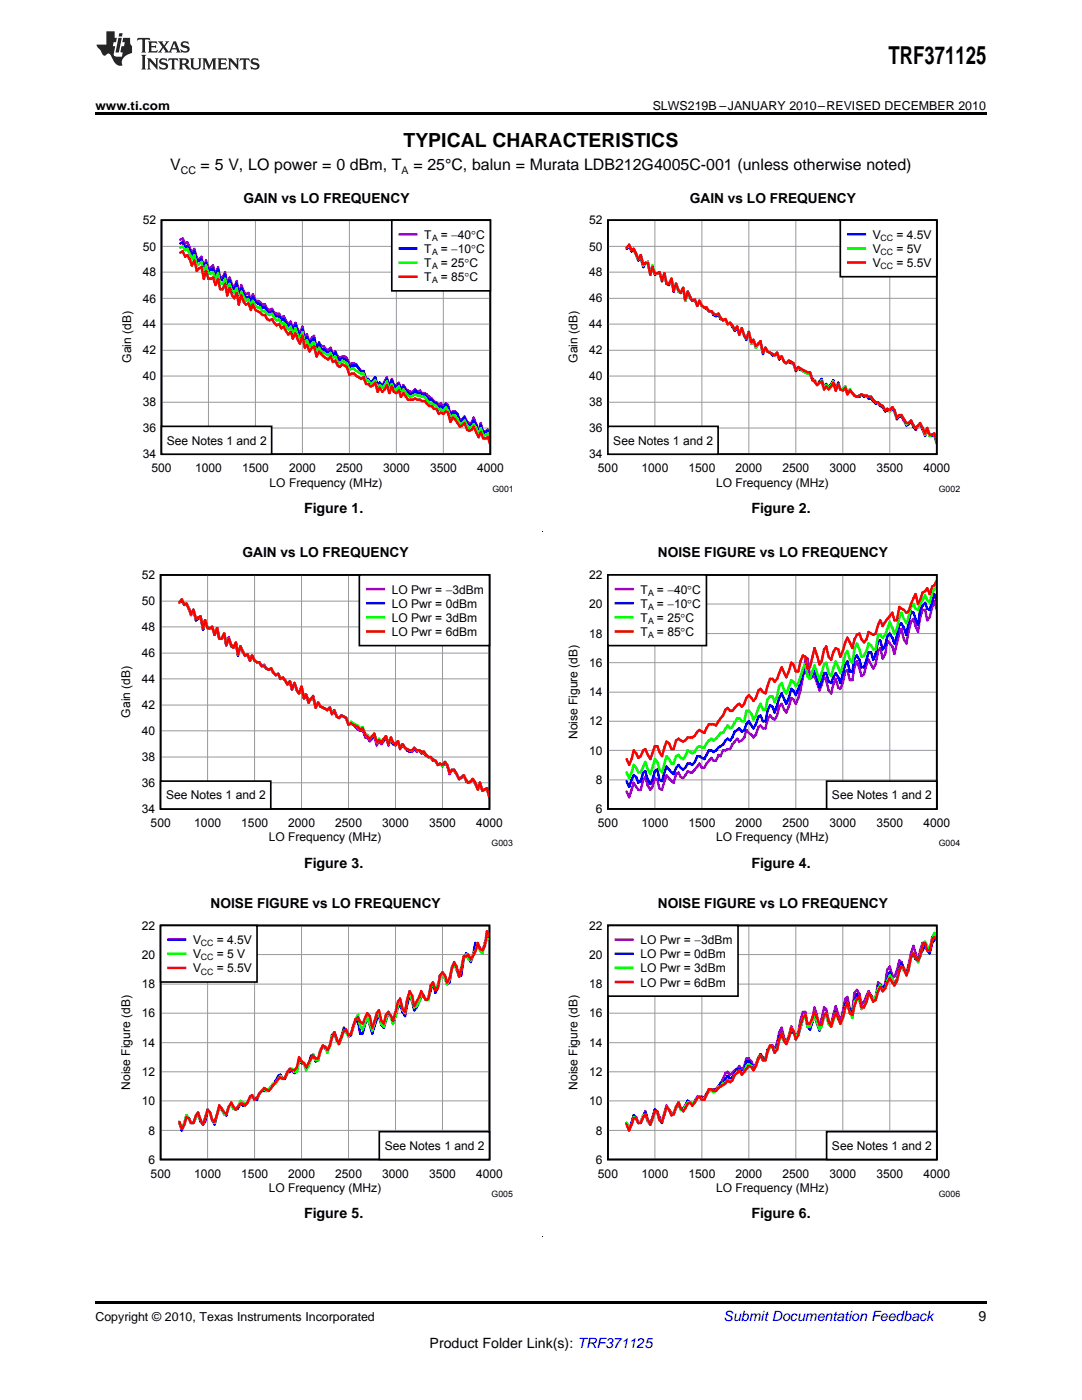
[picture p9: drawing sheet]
<svg xmlns="http://www.w3.org/2000/svg" width="216mm" height="279mm" viewBox="0 0 216 279" stroke-linecap="round" stroke-linejoin="round" font-family="sans-serif">
<g fill="#231f20">
<path d="M27.5 7.6l-.1 .5 .4-.2h.6v.1v2.1l-.2 .4h1l-.3-.4v-2.1l.1-.1h.5l.5 .2-.2-.5zM29.5 8.3l.2 .3v1.5l-.2 .4h1.8l.2-.6a1.04 1.04 0 0 1-1.3 .2v-.7h.6l.3 .2v-.6l-.3 .2h-.6v-.6l.8-.1 .4 .3-.2-.5zM31.5 8.3l.9 1.1-.9 1.1h.8l-.2-.2 .5-.7 .4 .7-.2 .2h1.5l-.1-.2 .1-.4h.9l.1 .4-.2 .2h1l-.3-.3-.7-1.9h-.5l-.9 2-.8-1 .9-1h-.8l.1 .3-.3 .5-.4-.6 .2-.2zM34.7 8.6l.4 1h-.7zM36.3 8.4a.63 .63 0 0 0-.2 .7 .63 .63 0 0 0 .6 .4l.6 .2 .1 .2a.75 .75 0 0 1-.7 .4 .75 .75 0 0 1-.6-.5l.1 .7 .1-.1a1.11 1.11 0 0 0 1.5-.6 1.13 1.13 0 0 0-1.2-.8l-.1-.4a1.04 1.04 0 0 1 1.2 .2l-.2-.5-.1 .1-.5-.2zM28.2 10.9l.2 .4v2.2l-.2 .4h1l-.3-.4v-2.2l.3-.4zM29.3 11.6l.3 .4v1.5l-.3 .4h.8l-.2-.4v-1.3l1.5 1.7v-1.9l.2-.4h-.7l.2 .4v.9l-1.1-1.3zM32 11.8a.62 .62 0 0 0-.2 .7 .62 .62 0 0 0 .6 .4l.6 .1 .1 .3a.76 .76 0 0 1-.7 .3 .76 .76 0 0 1-.6-.4l.1 .7 .1-.1a1.11 1.11 0 0 0 1.5-.6 1.13 1.13 0 0 0-1.2-.8l-.1-.4a1.04 1.04 0 0 1 1.2 .2l-.2-.6-.1 .1-.5-.1zM33.7 11.6l-.2 .6a.61 .61 0 0 1 .8-.3v1.6l-.2 .4h.9l-.2-.4v-1.6a.63 .63 0 0 1 .8 .3l-.2-.6zM35.6 11.6l.3 .4v1.5l-.3 .4h1l-.2-.2v-.8l.5 .2a.76 .76 0 0 0 1.2 .7l-1-1a.58 .58 0 0 0 .6-.5 .58 .58 0 0 0-.5-.6zM36.4 11.9h.1a.45 .45 0 0 1 .5 .1 .45 .45 0 0 1 .1 .5l-.7 .2zM37.9 11.6l.2 .2a2.17 2.17 0 0 0 .3 1.9 .99 .99 0 0 0 1.6-.6v-1.1l.2-.4h-.7l.2 .2a1.92 1.92 0 0 1-.2 1.8 .6 .6 0 0 1-.9-.5v-1.1l.2-.4zM40.4 11.6l.2 .4v1.5l-.2 .4h.7l-.2-.4v-1.4l.8 1.8 .8-1.8v1.4l-.2 .4h.9l-.2-.4v-1.5l.2-.4h-.8l-.6 1.5-.6-1.5zM43.4 11.6l.2 .4v1.5l-.2 .4h1.8l.2-.6a1.04 1.04 0 0 1-1.3 .1v-.6h.5l.4 .2v-.6l-.4 .2h-.5v-.7h.8l.3 .3-.1-.6zM45.5 11.6l.2 .4v1.5l-.2 .4h.7l-.2-.4v-1.3l1.5 1.7v-1.9l.2-.4h-.7l.2 .4v.9l-1.1-1.3zM47.9 11.6l-.1 .6a.61 .61 0 0 1 .8-.3v1.6l-.3 .4h1l-.3-.4 .1-1.6a.63 .63 0 0 1 .7 .3l-.1-.6zM50.2 11.8a.62 .62 0 0 0-.2 .7 .62 .62 0 0 0 .6 .4l.6 .1 .2 .3a.76 .76 0 0 1-.8 .3 .76 .76 0 0 1-.6-.4l.1 .7 .2-.1a1.11 1.11 0 0 0 1.5-.6 1.13 1.13 0 0 0-1.3-.8l-.1-.4a1.04 1.04 0 0 1 1.2 .2l-.1-.6-.2 .1-.5-.1z"/>
<path d="M21.2 6.3v2.6h-1.9l.1 .4 .7 .9a.91 .91 0 0 0 1 .8 .56 .56 0 0 1 .5-.3 .56 .56 0 0 1 .5 .3l.4 .8a1.53 1.53 0 0 0 1.9 1.2 1.54 1.54 0 0 1 1-2.1l.9-.3v-1.4a1.52 1.52 0 0 1-.3-1.6h-1.4l-.2 .8h.5l-.2 .8h-.4l-.2 1v.2l.4 .1-.2 .8a1.93 1.93 0 0 1-1.6-.3l.3-1.8h-.5l.2-.8h.4l.2-.8h-.4v-1.3zM23.6 7.6l-.6 2.9h.7l.6-2.9zM23.8 6.6l-.1 .7h.6l.2-.7z"/>
</g>
<path d="M32.2 43.9h65.6v46.7h-65.6z" fill="none" stroke="#000" stroke-width=".33"/>
<g fill="none" stroke="#999" stroke-width=".2">
<path d="M32.2 59.5h65.7M32.2 54.3h65.7M32.2 49.2h65.7M41.6 43.9v46.8M51 43.9v46.8M60.3 43.9v46.8M69.7 43.9v46.8M79.1 43.9v46.8M88.5 43.9v46.8M32.2 75.1h65.7M32.2 69.9h65.7M32.2 64.7h65.7"/>
<path d="M32.2 85.4h65.7M32.2 80.3h65.7"/>
</g>
<path d="M36 47.8l.5-.2 .5 1 .4-.3 .9 2.1 .5-.7 .5 1.8 .4 .2 .5-.5 .5 2.4 .4-1.6 .5 1.6 .9-.6 .5 1.8 .5-1.5 .4 2.1h.5l.5-1.1 .4 2.3 .5-1.2 .5 1.5 .4 .3 .5-1.1 .5 2.6 .5-1.8 .4 1.3 .5 .5 .5-.2 .5 1.3 .4-1.1 .5 1.3h.5l.9 .8h.5l.4 .8 .5 .3 .5-.3 .4 .8 .5 .2h.5l.4 .8 .5-.3 .9 1.6 .5-.5 .4 1.6 .5-1.4 .9 2.1 .5-1.3 .5 2.1 .5-.5 .5 1.5 .5-1 .4-.3 .5 2.4 .5-1.1 .4 .8h.5l.9 .8 .5-.5 .4 1.3 .5-.5 .5 1 .4 .3 .5-.3h.5l.4 .3 .5 1.2 .5-.2h.4l.5 .2 .9 1.6h.5l.5 1.3h.5l.4 1 1-1.3 .5 1.8 .4-.7 .5 .5 .9-1.6 .5 1.8 .5-1.5 .4 1.3h.5l.5-.5 .4 1.3 .5-.8a1.99 1.99 0 0 0 1.9 1.3l.4-.5 .5 .5 .5-.2 .4 .5h.5l.4 .2 2.5 2.1 .4-.3 .5 .5 .5-.5 .4 .3 .5 1.8 .5-.5h.4l.5 .5 .5 1.3 .9-.8 .5 1.1 .4 .2h.5l.4-1.1 1 2.7 .4-1.6 .5 1.9 .9-.5 .5 1.3" fill="none" stroke="#90c" stroke-width=".5"/>
<path d="M36 48.6l.5-.3 .5 1.1 .4-.2 .5 .7 .4 1.3 .5-1 .5 2 .9-.5 .5 2.4 .4-1.6 .5 1.6 .9-.5 .5 1.8 .5-1.6 .4 2.1h.5l.5-1.1 .4 2.4 .5-1.3 .5 1.6 .4 .2 .5-1.1 .5 2.7 .5-1.8 .4 1.2 .5 .6h.5l.5 1 .4-1 .5 1 .9 .5 .5 .6h.5l.4 .7 .5 .3 .5-.3 .4 .8 .5 .2h.5l.4 .8 .5-.2 .9 1.5 .5-.5 .4 1.3 .5-1.3 .5 1.6 .4 .5 .5-1 .5 2 .5-.5 .5 1.3 .5-.8 .4-.2 .5 2.3 .5-1.3 .4 1.1h.5l.9 .7 .5-.5 .4 1 .5-.5 .5 1.1 .4 .5 .5-.5 .9 .5 .5 1.2 .5-.2h.9l.9 1.1h.5l.5 1.5h.5l.4 .8 1-1.1 .5 1.8 .4-.7 .5 .7 .9-1.5 .5 1.5 .5-1.2 .4 1.2h.5l.5-.5 .4 1.4 .5-.9 .5 .9 .9 .7 .5-.2 .4-.5 .5 .5 1.4 .2 .9 1.1h.5l.5 .5 .5 .2 .5 .8 .4-.3 .5 .6 .5-.8 .4 .5 .5 1.6 .5-.5h.4l.5 .5 .5 1.3 .9-.9 .5 1.1 .4 .5 .5-.2 .4-.8 1 2.4 .4-1.4 .5 1.6 .9-.5 .5 1.4" fill="none" stroke="#00f" stroke-width=".5"/>
<path d="M36 49.4l.5-.2 .5 .7 .4-.2 .9 2 .5-.8 .5 2.1 .9-.8 .5 2.6 .4-1.8 .5 1.6h.5l.4-.3 .5 1.6 .5-1.3 .4 2h.5l.5-1 .4 2.4 .5-1.4 .5 1.6 .4 .3 .5-1 .5 2.5 .5-1.8 .9 1.8 .5-.2 .5 1.2 .4-1 .5 1 .5 .4h.4l.5 .7h.5l.4 .5 .5 .3 .5-.3 .4 .8 .5 .5 .5-.2 .4 1 .5-.3 .9 1.4 .5-.6 .4 1.6 .5-1.3 .5 1.5 .4 .6 .5-1.3 .5 2.3 .5-.8 .5 1.6 .5-.8 .4-.3 .5 2.1 .5-1 .4 .8 1.4 .7 .5-.5 .4 1.1 .5-.3 .5 1 .4 .3 .5-.5 .9 .5 .5 1.3 .5-.2h.4a2.92 2.92 0 0 0 1.9 1l.5 1.3h.5l.4 .7 .5-.2 .5-.5 .5 1.5 .4-.5 .5 .5 .5-.5 .4-.8 .5 1.6 .5-1.1 .4 1.1h.5l.5-.6 .4 1.4 .5-.8 .9 1.3 .5 .2 .9-.5 1.4 .5h.5a4 4 0 0 0 2.4 1.8l.5 .9 .4-.3 .5 .5 .5-.8 .4 .6 .5 1.4 .5-.4h.4l1 1.8 .9-.8 .9 1.5 .5-.2 .4-.5 .5 .7 .5 1.3 .4-1.3 .5 1.6 .9-.5 .5 1.7" fill="none" stroke="#0f0" stroke-width=".5"/>
<path d="M36 50.4l.5-.2 .5 1 .4-.3 .5 .8 .4 1.3 .5-1 .5 2.1 .4-.5 .5-.3 .5 2.3 .4-1.5 .5 1.5h.5l.4-.2 .5 1.5 .5-1.3 .4 2.1h.5l.5-1.1 .4 2.4 .5-1.5 .5 1.5 .4 .5 .5-1 .5 2.3 .5-1.8 .4 1.3 .5 .5 .5-.3 .5 1.4 .4-1.1 .5 1.1 .9 .5 .5 .5h.5l.4 .8 .5 .2 .5-.2 .4 .7 .5 .5 .5-.2 .4 .8 .5-.3 .9 1.6 .5-.5 .4 1.3 .5-1.1 .9 2.1 .5-1.6 .5 2.4 .5-.6 .5 1.4 .5-.8 .4-.3 .5 2.1 .5-1a4.7 4.7 0 0 0 1.8 1.5l.5-.5 .4 1 .5-.2 .5 1 .4 .2 .5-.5 .9 .5 .5 1.6 .5-.2h.4l1.4 1 .5-.3 .5 1.3h.5l.4 .5 .5-.2 .5-.5 .5 1.8 .4-.8 .5 .8 .5-.5 .4-.8 .5 1.6 .5-1.4 .4 1.1 .5 .3 .5-.5 .4 1.2 .5-.7 .9 1.3h1l.4-.3 1.4 .5h.5l.9 1h.5l.5 .6h.5l.5 1 .4-.2 .5 .2 .5-.5 .4 .3 .5 1.8 .5-.9 .4 .4 1 1.5 .9-.8 .5 1.4 .4 .2 .5-.2 .4-.6 1 2 .4-.9 .5 1.2h.5l.4-.3 .5 1.5" fill="none" stroke="#f00" stroke-width=".5"/>
<path d="M32.2 85.1h22v5.5h-22z" fill="#fff"/>
<path d="M32.2 85.1h22v5.5h-22z" fill="none" stroke="#000" stroke-width=".33"/>
<path d="M78.2 43.9h19.6v14.1h-19.6z" fill="#fff"/>
<path d="M78.2 43.9h19.6v14.1h-19.6zM121.3 43.9h65.6v46.7h-65.6z" fill="none" stroke="#000" stroke-width=".33"/>
<path d="M79.8 46.8h3.3" fill="none" stroke="#90c" stroke-width=".5"/>
<path d="M79.8 49.6h3.3M125 49.7l.5-.5 .5 1 .4-.3 1 2.1 .5-.5 .5 1.8 .4-.8 .5-.3 .5 2.6 .4-1.5 .5 1.5 .9-.5 .5 1.8 .5-1.3 .4 1.8 .5 .3 .5-1.3 .4 2.6 .5-1.6 .5 1.6 .4 .3 .5-1 .4 2.5 .5-1.8 .5 1.3 .4 .5 .5-.2 .5 1.2 .5-1 .4 1 1.5 1.1h.5l.4 .8 .5 .2 .5-.2 .4 .8 .5 .2 .5-.2 .4 1 .5-.3 .9 1.6 .5-.5 .4 1.3 .5-1.3 .9 2.3 .5-1.5 .5 2.3 .4-.8 .5 1.6 .5-.8 .4-.3 .5 2.4 .5-1.3 .5 .8 1 .7h.4l.5-.2 .4 1 .5-.5 .5 1 .4 .3 .5-.3 .5 .3h.4l.5 1.6 .5-.5 1.8 1 .5-.3 .5 1.3 .4 .3 .5 .7 .9-1 .5 1.8 .5-.8 .5 .8 .9-1.5 .5 1.8 .5-1.3 .4 1.3h.5l.5-.6 .4 1.4 .5-.5 .9 .9 .5 .3h.5l.4-.5 .5 .5 .5-.3 .4 .6h.5l.9 1h.5l.4 .5 .5 .3 .5 .8 .4-.2 .5 .2 .5-.5 .5 .5 .5 1.6 .5-.6h.4l1 1.8 .9-.7 .9 1.6 .9-1.1 1 2.3 .4-1.2 .5 1.2h.5l.4-.3 .5 1.8" fill="none" stroke="#00f" stroke-width=".5"/>
<path d="M79.8 52.4h3.3M125 49.4l.5-.2 .5 .7 .4-.2 1 2 .5-.8 .5 2.1 .9-.8 .5 2.6 .4-1.8 .5 1.6h.5l.4-.3 .5 1.6 .5-1.3 .4 2h.5l.5-1 .4 2.4 .5-1.4 .5 1.6 .4 .3 .5-1 .4 2.5 .5-1.8 .9 1.8 .5-.2 .5 1.2 .5-1 .4 1 .5 .4h.5l.5 .7h.5l.4 .5 .5 .3 .5-.3 .4 .8 .5 .5 .5-.2 .4 1 .5-.3 .9 1.4 .5-.6 .4 1.6 .5-1.3 .5 1.5 .4 .6 .5-1.3 .5 2.3 .4-.8 .5 1.6 .5-.8 .4-.3 .5 2.1 .5-1 .5 .8 1.4 .7 .5-.5 .4 1.1 .5-.3 .5 1 .4 .3 .5-.5 .9 .5 .5 1.3 .5-.2h.4a2.92 2.92 0 0 0 1.9 1l.5 1.3h.4l.5 .7 .5-.2 .4-.5 .5 1.5 .5-.5 .5 .5 .4-.5 .5-.8 .5 1.6 .5-1.1 .4 1.1h.5l.5-.6 .4 1.4 .5-.8 .9 1.2 .5 .3 .9-.5 1.4 .5h.5a4 4 0 0 0 2.3 1.8l.5 .9 .4-.3 .5 .5 .5-.8 .5 .6 .5 1.4 .5-.5h.4l1 1.9 .9-.8 .9 1.5 .5-.2 .4-.5 .5 .7 .5 1.3 .4-1.3 .5 1.6 .9-.5 .5 1.7" fill="none" stroke="#0f0" stroke-width=".5"/>
<path d="M79.8 55.2h3.3M125 49.4l.5-.6 .5 1.1 .4-.2 1 2 .5-.8 .5 1.8 .4-.2h.5l.5 2.3 .4-1.5 .5 1.3h.5l.4-.3 .5 1.6 .5-1.3 .4 2h.5l.5-1 .4 2.4 .5-1.4 .5 1.4 .4 .5 .5-1 .4 2.3 .5-1.6 .9 1.8 .5-.2 .5 1.2 .5-1 .4 1 .5 .4h.5l.5 .7h.5l.4 .5 .5 .3 .5-.3 .4 .8 .5 .5 .5-.2 .4 1 .5-.3 .9 1.4 .5-.6 .4 1.6 .5-1.3 .5 1.5 .4 .6 .5-1.3 .5 2 .4-.5 .5 1.3 .9-1 .5 2.3 .5-1 .5 .8 1.4 .7 .5-.5 .4 1.1 .5-.3 .5 1 .4 .3 .5-.5 .9 .5 .5 1.3 .5-.6 1.8 1.1h.5l.5 1.6 .4 .2 .5 .8 .9-.8 .5 1.6 .5-.6 .5 .6 .9-1.3 .5 1.6 .5-1.4 .4 1.1 .5 .3 .5-.6 .4 1.3 .5-.7 .9 .9 .5 .3 .9-.5 1.4 .5h.5l.9 1.1h.5l.4 .5 .5 .2 .5 .9 .4-.3 .5 .3 .5-.6 .5 .6 .5 1.4 .5-.5h.4l1 1.6h.4l.5-.5 .9 1.5 .9-1 1 2.1 .4-1.1 .5 1.3h.5l.4-.2 .5 1.5" fill="none" stroke="#f00" stroke-width=".5"/>
<g fill="none" stroke="#999" stroke-width=".2">
<path d="M121.3 59.5h65.7M121.3 54.3h65.7M121.3 49.2h65.7M130.7 43.9v46.8M140 43.9v46.8M149.4 43.9v46.8M158.8 43.9v46.8M168.2 43.9v46.8M177.5 43.9v46.8M121.3 75.1h65.7M121.3 69.9h65.7M121.3 64.7h65.7"/>
<path d="M121.3 85.4h65.7M121.3 80.3h65.7"/>
</g>
<path d="M121.3 85.1h22v5.5h-22z" fill="#fff"/>
<path d="M121.3 85.1h22v5.5h-22z" fill="none" stroke="#000" stroke-width=".33"/>
<path d="M167.7 43.9h19.2v11.3h-19.2z" fill="#fff"/>
<path d="M167.7 43.9h19.2v11.3h-19.2zM32 114.7h65.7v46.7h-65.7z" fill="none" stroke="#000" stroke-width=".33"/>
<path d="M169.3 46.8h3.3M35.8 120.2l.5-.2 .5 .7 .4-.2 .9 2 .5-.8 .5 2.1 .9-.8 .5 2.6 .4-1.8 .5 1.6h.5l.4-.3 .5 1.6 .5-1.3 .4 2h.5l.5-1 .5 2.4 .5-1.4 .5 1.6 .4 .3 .5-1 .4 2.5 .5-1.8 .9 1.8 .5-.2 .5 1.2 .4-1 .5 1 .5 .4h.4l.5 .7h.5l.4 .5 .5 .3 .5-.3 .4 .8 .5 .5 .5-.2 .4 1 .5-.3 1 1.4 .4-.6 .5 1.6 .5-1.3 .5 1.5 .4 .6 .5-1.3 .5 2.3 .4-.8 .5 1.6 .5-.8 .4-.3 .5 2.1 .5-1 .4 .8 1.4 .7 .5-.5 .4 1.1 .5-.3 .5 1 .4 .3 .5-.5 .9 .5 .5 1.3 .5-.2h.5a2.92 2.92 0 0 0 1.9 1l.5 1.3h.4l.5 .7 .5-.2 .4-.5 .5 1.5 .4-.5 .5 .5 .5-.5 .4-.8 .5 1.6 .5-1.1 .4 1.1h.5l.5-.6 .4 1.4 .5-.8 .9 1.3 .5 .2 1-.5 1.4 .5h.5a4 4 0 0 0 2.3 1.8l.5 .9 .4-.3 .5 .5 .5-.8 .4 .6 .5 1.4 .5-.4h.4l1 1.8 .9-.8 .9 1.5 .5-.2 .4-.5 .5 .7 .5 1.4 .5-1.4 .5 1.6 .9-.5 .4 1.7" fill="none" stroke="#00f" stroke-width=".5"/>
<path d="M169.3 49.6h3.3M35.8 120.2l.5-.6 .5 1.1 .4-.2 .9 2 .5-.8 .5 1.8 .9-.5 .5 2.4 .4-1.6 .5 1.6h.5l.4-.3 .5 1.6 .5-1.3 .4 2h.5l.5-1 .5 2.4 .5-1.4 .5 1.4 .4 .5 .5-1 .4 2.3 .5-1.6 .9 1.8 .5-.2 .5 1.2 .4-1 .5 1 .5 .4h.4l.5 .7h.5l.4 .5 .5 .3 .5-.3 .4 .8 .5 .5 .5-.2 .4 1 .5-.3 1 1.4 .4-.6 .5 1.6 .5-1.3 .5 1.5 .4 .6 .5-1.3 .5 2.3 .4-.8 .5 1.6 .5-.8 .4-.3 .5 2.1 .5-1 .4 .8 1.4 .7 .5-.5 .4 1.1 .5-.3 .5 1 .4 .3 .5-.5 .9 .5 .5 1.3 .5-.6 1.5 .9 .4 .5 .5-.3 .5 1.3 .9 .8 .5-.3 .4-.5 .5 1.8 .4-.8 .5 .5 .9-1 .5 1.6 .5-1.3 .4 1 .5 .3 .5-.6 .4 1.4 .5-.8a2.07 2.07 0 0 0 1.9 1.3l.5-.5 .5 .5 1.4 .2a4 4 0 0 0 2.3 1.8l.5 .9 .4-.3 .5 .5 .5-.8 .4 .6 .5 1.4 .5-.4h.4l1 1.8 .9-.8 .9 1.5 .5-.2 .4-.5 .5 .7 .5 1.4 .5-1.4 .5 1.6 .9-.5 .4 1.7" fill="none" stroke="#0f0" stroke-width=".5"/>
<path d="M169.3 52.4h3.3M35.8 120.2l.5-.6 .5 1.1 .4-.2 .9 2 .5-.8 .5 1.8 .9-.5 .5 2.4 .4-1.6 .5 1.6h.5l.4-.3 .5 1.6 .5-1.3 .4 2h.5l.5-1 .5 2.4 .5-1.4 .5 1.4 .4 .5 .5-1 .4 2.3 .5-1.6 .9 1.8 .5-.2 .5 1.2 .4-1 .5 1 .5 .4h.4l.5 .7h.5l.4 .5 .5 .3 .5-.3 .4 .8 .5 .5 .5-.2 .4 1 .5-.3 1 1.4 .4-.6 .5 1.6 .5-1.3 .5 1.5 .4 .6 .5-1.3 .5 2.3 .4-.8 .5 1.6 .5-.8 .4-.3 .5 2.1 .5-1 .4 .8 1.4 .7 .5-.5 .4 1.3 .5-.5 .5 1 .4 .3 .5-.5 .9 .5 .5 1.3 .5-.2 1.5 .7 .4 .5 .5-.2 .5 1.3 .9 .7 .9-1 .5 1.8 .4-.5 .5 .5 .9-1.3 .5 1.6 .5-1.3 .4 1 .5 .3 .5-.6 .4 1.4 .5-.8a2.07 2.07 0 0 0 1.9 1.3l.5-.5 .5 .5 1.4 .2 .9 1.1h.5l.4 .5 .5 .2 .5 .9 .4-.3 .5 .3 .5-.6 .4 .6 .5 1.4 .5-.4h.4l1 1.8 .9-.8 .9 1.5 .5-.2 .4-.5 .5 .7 .5 1.4 .5-1.4 .5 1.6 .9-.5 .4 1.7" fill="none" stroke="#f00" stroke-width=".5"/>
<g fill="none" stroke="#999" stroke-width=".2">
<path d="M32 120h65.8M41.4 114.7v46.8M50.8 114.7v46.8M60.2 114.7v46.8M69.5 114.7v46.8M78.9 114.7v46.8M88.3 114.7v46.8M32 135.5h65.8M32 130.3h65.8M32 125.1h65.8M32 156.2h65.8M32 151.1h65.8"/>
<path d="M32 145.9h65.8M32 140.7h65.8"/>
</g>
<path d="M35.8 120.2l.5-.6 .5 1.1 .4-.2 .9 2.3 .5-1.1 .5 2.1 .4-.5 .5-.3 .5 2.6 .4-1.8 .5 1.6h.5l.4-.3 .5 1.6 .5-1.3 .4 2h.5l.5-1 .5 2.4 .5-1.6 .5 1.6 .4 .5 .5-1 .4 2.3 .5-1.6 .9 1.8 .5-.2 .5 1.2 .4-1 .5 1 .5 .4h.4l.5 .7 .5-.2 .4 .7 .5 .3 .5-.3 .4 .8 .5 .5 .5-.2 .4 1 .5-.3 1 1.4 .4-.6 .5 1.6 .5-1.3 .5 1.5 .4 .6 .5-1.3 .5 2.3 .4-.8 .5 1.3 .9-1 .5 2.3 .5-1 .4 .8 1.4 .7 .5-.5 .4 1.1 .5-.6 .5 1.3 .4 .3 .5-.5 .5 .2 .4 .3 .5 1.3 .5-.2 1.9 1.5 .5-.3 .5 1.6h.4l.5 .7 .9-1 .5 1.9 .4-.9 .5 .6 .9-1.3 .5 1.6 .5-1.4 .4 1.1 .5 .3 .5-.6 .4 1.3 .5-.7 .9 1 .5 .2h.5l.5-.5 .5 .5 .4-.2 .5 .5h.5l.4 .5 1 .5 .4 .5h.5l.5 .9 .4-.3 .5 .5 .5-.5 .4 .3 .5 1.8 .5-.8 .9 .8 .5 1 .9-.8 .5 1.3 .4 .2 .5-.2 .4-.5 1 2.1 .5-1.4 .5 1.6 .5-.2h.4l.4 1.4" fill="none" stroke="#90c" stroke-width=".5"/>
<path d="M32 155.9h22v5.5h-22z" fill="#fff"/>
<path d="M32 155.9h22v5.5h-22z" fill="none" stroke="#000" stroke-width=".33"/>
<path d="M71.7 114.7h26v14.1h-26z" fill="#fff"/>
<path d="M71.7 114.7h26v14.1h-26zM121.3 114.7h65.6v46.7h-65.6z" fill="none" stroke="#000" stroke-width=".33"/>
<path d="M73.3 117.6h3.3M186.9 121.6l-.5-1.6-.9 3.2-.5 .6-.4-2.1h-.5l-.5 1.5-.4 2.9-.9-2.6-.5 .6-.9 4.3-.5-.8-.5-2.1-.4 .9-1 4.1-.5-1.5-1-1.1-.4 2.6-.5 .9-.5-2.1-.4 .6-.5 2.7-.5 .8-.9-1.7-.4 .9-.5 2-.5 .3-.9-2.9-.5 1.2-.4 2.5h-.5l-.5-2-.4 .3-.5 2.3-.5 1.2-.4-.3-.5-1.7-.5 1.1-.5 1.8-.4-.6-.5-2.1-.5-.5-.9 2.6-1-2.9-.4 .3-.5-.3-.5-3.5-.4 .3-1 6.1-.9 2.7-.5-1-.4-.2-1 2.9-.9-1.7-.5 .5-.4 1.8-.5 .8-.9-.8-.5 .8-.5 1.8h-.5l-.5-.6-.4 .3-.5 1.5-.5 .6-1.4-1.5-.4 1.5-.5 .6-.5 .2-.4-.6-1 1.2-.4 .9-1.4 .3-.5 1.1-.4-.2-.5 1.1h-.5l-.4-.6-1 1.2-.5 .8h-.5l-.4-.8-1.5 1.7h-.4l-.5-.2-.9 1.4-.5-.2-.4-1-.5 .4-.5 1.7-1.4-1.5-.9 2.9-.5-.2-.4-1.8-.5-.3-.5 1.8-.4 .5-.5-.8-.5-1.7-.4 .5-.5 2h-.5l-1-1.4-.9 2.9-.5-1.1" fill="none" stroke="#90c" stroke-width=".5"/>
<path d="M186.9 119.9l-.5-1.3-.9 3.1-.5-.2-.4-1.2-.5 .6-.5 .8-.4 3-.9-2.4-.5-.3-.9 4.7-1-2.3-.4 .3-.5 2.3-.5 1.4-.5-1.1-.5-.9-.5 .6-.4 1.8-.5 .8-.5-1.7h-.4l-.5 2.6-.5 1.2-.4-1.5h-.5l-.9 3h-.5l-.4-1.5-.5-.9-.5 .6-.4 2.6h-.5l-.5-2-.4 .6-1 3.7-.4-1.1-.5-.9-.5 .9-.5 1.1-.4-.2-.5-1.8h-.5l-.9 2.9-1-3.2-.9 1.5-.5-.6-.4-1.2-.5 .9-1.4 4.1-.5-.9-.4-.3-.5 1.8-.5 1.2-.9-2.1-.5 .9-.9 2.9-.4-1.2-.5-.3-.5 1.2-.5 2h-.5l-.5-1.1-.4 .2-.5 1.5-.5 .9-.9-1.5-.5 .6-.4 1.2-.5 .3-.5-.6-.9 .6-.9 1.8-.5-.4-.4 .4-.5 .8-.9 .6-1 .9-.4-.3h-.5l-1 1.7-.9-.6h-.5l-.5 1.2-.5 .6-.4-.3h-.5l-.5 .8-.4 .4-.5-.4-.4-.5-.5 .5-.5 1.3-1.4-1.5-.9 2.9-.5-.3-.4-2-.5 .3-.5 1.7-.4 .9-.5-.9-.5-1.7-.4 .2-.5 1.8-.5 .3-.5-1.1-.5-.4-.9 2.4-.5-1.2M73.3 120.4h3.3" fill="none" stroke="#00f" stroke-width=".5"/>
<path d="M186.9 117.1l-.9 1.1-.5 2.1-.5-.6-.4-.9-1 1.8-.4 1.1-.5-.2-.4-.9-.5 .5-.9 3.3-1-2.1-.4 .9-.5 2.3-.5 .9-1-2.3-.9 2.6-.5 .6-.5-.6h-.4l-.5 2.9h-.5l-.4-.8-.5-.4-.4 1.5-.5 .9-.5 .3-.9-2.7-.5 1.2-.4 2.6-.5-.5-.5-1.8-.4 .6-.5 2.3-.5 1.5-.9-2.3-1 2.9-.4-.6-.5-2.1-.5 .4-.9 3.1-1-2.9-.9 2.7-.5-.6-.4-2.3-.5 .8-.9 2.9-.5 .6-.5-.8-.4-.4-1 2.7-.4-.6-.5-1.5-.5 .6-.4 2.1-.5 1.1-.4-1.1h-.5l-.5 .5-.5 2.1h-.5l-.5-1.1-.9 2.3-.5 .8-.4-1.1-.5-.6h-.5l-.4 2h-.5l-.5-.5h-.4l-1 1.7-.4 .3-.5-.6-.9 1.5h-.5l-.9 1.1-.5 .4-.4-.4-.5 .4-.5 .5-.5 .9h-.5l-.4-.3-.5 .3-.5 .9-.5 .2-.9-.5-.9 1.7-.5-.3-.4-.5-.5 .2-.5 1.5h-.4l-1-1.5-.9 3.2-.5-.5-.4-1.5-.5-.6-.9 3-.5-.9-.5-1.5-.9 2h-.5l-.5-.9-.5-.5-.9 2.6-.5-1.2M73.3 123.2h3.3" fill="none" stroke="#0f0" stroke-width=".5"/>
<path d="M186.9 116l-.5 .8-.4 .3-.5 1.5-.5-1.2-.4 .6-.5 .2-.9 2.4-.5-2-1.4 3.4-.4 .3-.5-.6-.9-.6-.5 2.7h-.5l-.5-1.5-1.9 2.6-.5-1.1-.9 2.6-.5 .3-.9-.6-.4 1.5-.5 .6-.5-.6-.4-1.2-.5 .3-.5 .9-.4 1.7-1-2-1.4 3.8-.4-1.5-.5-.3-.5 .9-.5 1.5-.4-.6-.5-2.1-.5 .6-.5 2.4-.4 .6-1-3.3-.9 3.9-.5 .2-.4-2.3-.5-.3-.5 1.2-.4 2h-.5l-.5-1.4-.4-.4-1 3-.9-2-.9 2.3-.5 .6-.4-.6h-.5l-1 2.9-.5-.3-.5-.6-.4 .3-.5 1.5-.5 .6-.9-1.2-.5 .6-.4 1.2-.5 .5-.5-.5-.4 .2-1 1.2h-.4l-.5-.6-.4 .3-.5 1.2-1.4 2-.5-.3h-.9l-1 1.8-.9-.6-.5 .3-.5 .8-.5 .4h-.9l-.9 .8-.9-.6-.5 .4-.5 1.7h-.4l-.5-1.2-.5-.3-.9 2.9-.5-.8-.4-1.2h-.5l-.9 2.6-1-2-.4 .3-.5 1.1-.5 .3-.5-.9-.5-.5-.4 1.7-.5 1.2-.5-1.2M73.3 126h3.3" fill="none" stroke="#f00" stroke-width=".5"/>
<g fill="none" stroke="#999" stroke-width=".2">
<path d="M130.7 114.7v46.8M140 114.7v46.8M149.4 114.7v46.8M158.8 114.7v46.8M168.2 114.7v46.8M177.5 114.7v46.8M121.3 138.1h65.7M121.3 132.2h65.7M121.3 126.4h65.7M121.3 120.6h65.7M121.3 155.6h65.7M121.3 149.8h65.7"/>
<path d="M121.3 143.9h65.7"/>
</g>
<path d="M164.9 155.9h22v5.5h-22z" fill="#fff"/>
<path d="M164.9 155.9h22v5.5h-22z" fill="none" stroke="#000" stroke-width=".33"/>
<path d="M121.3 114.7h19.7v14.1h-19.7z" fill="#fff"/>
<path d="M121.3 114.7h19.7v14.1h-19.7zM32 184.7h65.7v46.7h-65.7z" fill="none" stroke="#000" stroke-width=".33"/>
<path d="M122.9 117.6h3.3" fill="none" stroke="#90c" stroke-width=".5"/>
<path d="M122.9 120.4h3.3M97.6 187.3l-.4-.3-.9 2.9-.5-.8-1-.9-.5 2.6-.4 1.2-.9-1.7-.5 1.1-.5 3.3-.4 .2-1-2.7-.4 .7-.5 3.2-.5 .3-.9-2.1-.5 .4-.4 2.3-.5 1.1-.5-2-.9 3.2-.5 .2-.4-.8-.5 .3-.9 2-.5 .6-.5-1.7-.5-1.2-.5 1.8-.4 2.3-.5-.8-.5-1.5-.4 .5-1 3.3-.4-1.5-.5-.6-.9 2.9-.5-.6-.5-1.7-.4 .6-.9 2.9-1-3.2-.9 3.2h-.5l-.4-2.4-.5-.2-.5 1.2-.5 1.7-.5 .2-.9-1.7-1 3.2-.9-2.3-.5 .6-.4 2.1-.5 1.1-.9-1.1-.5 1.1-.4 1.8-.5 .2-.5-1.1h-.4l-.5 1.7-.5 .6-.4-.6-.5-.2-.5-.6-.4 2-.5 .5-.5-.5-.9 .5-.5 1.2h-.5l-.5-.8-.4 .2-1 1.9-.4 .2-.5 .9h-1.4l-.5 .6-.4 1.2h-.5l-.5-.6-.4 .2-1 1.5h-.4l-.5-.3-.5 .9-.4 .3-.5-.3-.4-.9-.5 .6-.5 1.7-.5-.2-1-1.5-.9 3.5-.5-.9-.4-1.5-.5-.2-.5 2.1-.4 .5-.5-.5-.5-1.5-.9 1.7h-.5l-.4-.9-.5-.6-.4 1.8-.5 1.2-.5-1.5" fill="none" stroke="#00f" stroke-width=".5"/>
<path d="M122.9 123.2h3.3M97.6 187.1l-.8 1.1-.5 2.1-.5-.6-.5-.9-1 1.7-.4 1.2-.5-.3-.4-.9-.5 .6-.9 3.2-1-2.1-.4 1-.5 2.3-.5 .9-.9-2.3-.9 2.5-.5 .6-.5-.6h-.4l-.5 2.9h-.5l-.4-.8-.5-.3-.5 1.5-.4 .9-.5 .2-1-2.6-.5 1.1-.4 2.7-.5-.6-.5-1.7-.4 .6-.5 2.3-.5 1.5-.9-2.3-.9 2.9-.5-.6-.5-2.1-.4 .3-.9 3.2-1-2.9-.9 2.6-.5-.5-.4-2.4-.5 .9-1 2.9-.5 .5-.5-.8-.4-.3-1 2.6-.4-.5-.5-1.5-.5 .5-.4 2.1-.5 1.2-.4-1.2h-.5l-.5 .6-.4 2.1h-.5l-.5-1.2-.9 2.3-.5 .9-.4-1.2-.5-.6h-.5l-.4 2.1h-.5l-.5-.6h-.5l-.9 1.8-.5 .2-.5-.6-.9 1.5h-.5l-.9 1.2-.5 .3-.4-.3-.5 .3-.5 .6-.4 .8h-.5l-.5-.2-.4 .2-.5 .9-.5 .3-.9-.6-.9 1.8-.5-.3-.4-.6-.5 .3-.5 1.5h-.5l-1-1.5-.9 3.2-.5-.6-.4-1.5-.5-.5-.9 2.9-.5-.9-.5-1.5-.9 2.1h-.5l-.4-.9-.5-.6-.9 2.7-.5-1.2" fill="none" stroke="#0f0" stroke-width=".5"/>
<path d="M122.9 126h3.3M97.6 186.9l-.4-1-.4 2.9-.5 .9-.5-.4-.5-1.1-.5 1.7-.9 1.5-.5-.9-.4 .3h-.5l-.5 2.9-.4 1.2-.5-2-.5-.9-.9 3.2-.5 .9-.4-1.4-.5-.6-.5 .6-.4 2.5-.5 .4-.5-1.5-.4 .5-.5 2.7-.5 .2-.9-1.7-.5 1.2-.9 1.8-.5-2.1-.5-.9-.5 1.7-.4 2.5-.5-.6-.5-2.1-.4 .6-1 3.8-.9-1.7-.5 .5-.4 1.8-.5-.6-.5-2.1-.4 .6-.9 2.9-.5-2.3-.5-.6-.9 2.1-.5-.4-.4-.8-.5 .3-1 2.9-.5 .3-.5-1.2-.4 .3-1 2.6-.9-2.3-.9 2.7-.5 .8-.4-.6-.5-.2-.9 2.5h-.5l-.5-.5-1.4 2.3-.4-.8-.5-.4-.5-.8-.4 2-.5 .6h-.5l-.5-.3-.4 .6-.5 1.2-.5 .2-.5-.2-.4 .2-1.9 2.4-.9-.6-1 1.2-.4 .8-.5 .4-.5-1-.4 .4-.5 1.1-.5 .6-.4-.3h-.5l-.9 1.2-.5-.6-.4-.9-.5 .9-.5 1.5-.5-.4-1-1.4-.9 3.3-.5-.4-.4-1.5-.5-.5-.9 2.9-.5-.9-.5-1.5-.4 .6-.5 1.5h-.5l-.4-.9-.5-.3-.4 1.5-.5 .9-.5-1.4" fill="none" stroke="#f00" stroke-width=".5"/>
<g fill="none" stroke="#999" stroke-width=".2">
<path d="M32 196.4h65.8M32 190.5h65.8M41.4 184.7v46.8M50.8 184.7v46.8M60.2 184.7v46.8M69.5 184.7v46.8M78.9 184.7v46.8M88.3 184.7v46.8M32 219.7h65.8M32 213.9h65.8M32 208.1h65.8M32 202.2h65.8"/>
<path d="M32 225.6h65.8"/>
</g>
<path d="M75.7 225.8h22v5.6h-22z" fill="#fff"/>
<path d="M75.7 225.8h22v5.6h-22z" fill="none" stroke="#000" stroke-width=".33"/>
<path d="M32 184.7h19.3v11.3h-19.3z" fill="#fff"/>
<path d="M32 184.7h19.3v11.3h-19.3zM121.3 184.7h65.6v46.7h-65.6z" fill="none" stroke="#000" stroke-width=".33"/>
<path d="M33.6 187.5h3.3M186.9 187.1l-.9 1.1-.5 2.1-.5-.6-.4-.9-1 1.7-.4 1.2-.5-.3-.4-.9-.5 .6-.9 3.2-1-2.1-.4 1-.5 2.3-.5 .9-1-2.3-.9 2.5-.5 .6-.5-.6h-.4l-.5 2.9h-.5l-.4-.8-.5-.3-.4 1.5-.5 .9-.5 .2-.9-2.6-.5 1.1-.4 2.7-.5-.6-.5-1.7-.4 .6-.5 2.3-.5 1.5-.9-2.3-1 2.9-.4-.6-.5-2.1-.5 .3-.9 3.2-1-2.9-.9 2.6-.5-.5-.4-2.4-.5 .9-.9 2.9-.5 .5-.5-.8-.4-.3-1 2.6-.4-.5-.5-1.5-.5 .5-.4 2.1-.5 1.2-.4-1.2h-.5l-.5 .6-.5 2.1h-.5l-.5-1.2-.9 2.3-.5 .9-.4-1.2-.5-.6h-.5l-.4 2.1h-.5l-.5-.6h-.4l-1 1.8-.4 .2-.5-.6-.9 1.5h-.5l-.9 1.2-.5 .3-.4-.3-.5 .3-.5 .6-.5 .8h-.5l-.4-.2-.5 .2-.5 .9-.5 .3-.9-.6-.9 1.8-.5-.3-.4-.6-.5 .3-.5 1.5h-.4l-1-1.5-.9 3.2-.5-.6-.4-1.5-.5-.5-.9 2.9-.5-.9-.5-1.5-.9 2.1h-.5l-.5-.9-.5-.6-.9 2.7-.5-1.2" fill="none" stroke="#00f" stroke-width=".5"/>
<path d="M33.6 190.3h3.3M186.9 187.5l-.5-1.3-.9 3.5-.9-1.8-.5 .6-.5 2.3-.4 1.2-.9-1.5-.5 .3-.5 2.9-.4 .6-1-1.4-.4 .6-.5 2.3-.5 .8-.5-1.4-.5-.5-.9 2.5-.5 .6-.5-1.2-.4 .6-.5 1.8-.5 .3-.4-.3-.5-.9-.4 1.8-1 1.5-.4-1.9-.5-.2-.5 .6-.4 3.2-1-2.3-.4 .2-.5 2.4-.5 .5-.9-1.7-1 2.7-.4-.6-.5-1.5h-.5l-.5 2.1-.4 .5-1-2.6-.9 2.1h-.5l-.4-2.1-.5 .6-.9 3.2h-.5l-.9-1.5-1 3.2-.9-1.5-.5 1-.4 1.5-.5 .5-.4-.9h-.5l-1 2.3-.5 .4-.5-.9-.4 .3-.5 1.7-.5 .6-.4-.6-.5-.3-.5 .3-.4 1.2-.5 .2-.5-.5-.4 .3-.5 .6-.5 1.1h-.9l-.9 .6-.5 .6h-.4l-.5 .9-.5 .3-.4-.3h-.5l-1 1.4-.5 .4-.4-.6-.5 .2-.5 .9-.5 .3-.4-.3h-.5l-.9 1.5h-.5l-.4-1.5-.5 .9-.5 1.5h-.4l-1-1.5-.9 2.6h-.5l-.4-1.5-.5-.2-.9 2.6-.5-.5-.5-1.5-.4 .2-.5 1.3-.5 .2-.5-.9-.5-.3-.4 1.5-.5 .9-.5-1.2" fill="none" stroke="#0f0" stroke-width=".5"/>
<path d="M33.6 193.2h3.3M186.9 187.3l-.5-.3-.4 .6-.5 2.1h-.5l-.4-1.5-.5 .3-.5 2.3-.4 .9-.5-.6-.4-.8-.5 .5-.5 2.7-.4 1.2-.5-1.5-.5-.3-.4 .8-.5 2.1-.5 .8-1-1.4-.5 .9-.4 1.1-.5 .6-.5-.8-.4 .8-.5 1.7-.5 .4-.9-1.8-.4 1.8-.5 1.1h-.5l-.4-2-.5 .3-.9 3.2-.5-.3-.5-2.1-1.4 4.2-.9-2.1-1 2.7-.9-2.7-.5 .3-.5 2h-.4l-1-2.5-.9 2.3h-.5l-.4-1.8-.5 .6-.5 1.4-.4 2.1-.5 .8-.5-1.7-.4-.6-.5 2.1-.5 1.1-.4-.5-.5-1.5-.5 1.1-.4 2.1-.5 .6-.4-1.2-.5-.2-.5 1.1-.5 1.8h-.5l-.5-.9-.4 .5-.5 1.5-.5 .9-.4-.6-.5-.3-1.4 1.8-.5-.9-.4 .5-.5 .4-.5 1.1-.4 .4-.5-.4-.4 .6a4.8 4.8 0 0 0-1.9 1.5h-.5l-.4-.3h-.5l-1 2.1h-.5l-.4-.6-.5 .2-1 1.5-.4-.6-.5 .3-.9 1.5-.5-.6-.4-1.2-.5 .9-.5 1.5-.4 .2-.5-1.1-.5-.6-.9 3-.5-.4-.4-1.7h-.5l-.9 2.6-1-2-.9 1.7h-.5l-.5-.9h-.5l-.9 2.4-.5-1.2" fill="none" stroke="#f00" stroke-width=".5"/>
<g fill="none" stroke="#999" stroke-width=".2">
<path d="M121.3 196.4h65.7M121.3 190.5h65.7M130.7 184.7v46.8M140 184.7v46.8M149.4 184.7v46.8M158.8 184.7v46.8M168.2 184.7v46.8M177.5 184.7v46.8M121.3 219.7h65.7M121.3 213.9h65.7M121.3 208.1h65.7M121.3 202.2h65.7"/>
<path d="M121.3 225.6h65.7"/>
</g>
<path d="M186.9 186.4h-.5l-.4 .6-.5 2.7-.5-.6-.4-.9h-.5l-.5 1.5-.4 2.3-.9-3.2-.5 1.5-.9 4-.5-.8-.5-1.5-.4-.3-.5 2-.5 1.2-.5-.2-.5-1.8-.5 .6-.4 2.9-.5 .8-.5-.8-.4-.3-.5 2.9-.5 .3-.9-1.5-.9 2.1-.5 .6-.4-2.1-.5-.8-.5 .5-.4 3.5-.5-.2-.5-2.4-.4 .3-.5 2.7-.5 1.7-.9-2.9-1 3.7-.4-.8-.5-2.3-.5-.4-.9 3.9-1-3.9-.9 4.4-.5-.9-.4-2.5h-.5l-.5 1.7-.4 2.3-.5 .6-.5-.6-.4-1.1-.5 1.9-.5 1-.4-.6-.5-2.1-.5 .9-.4 2.1-.5 1.4-.4-.8h-.5l-1 2.5-.5-.2-.5-.6-.4 .6-.5 1.4-.5 .3-.4-.9-.5-.6h-.5l-.4 1.5-.5 .9-.5-.9-.4 .6-.5 .3-.9 .9-.5-.6-.4 .2a8.7 8.7 0 0 1-1.9 3.3h-1.4l-1 1.7-.5-.2h-.9l-1 1.7-.4-.6-.5-.3-.9 1.5h-.5l-.4-1.2-1 2.4-.9-.9-.5-.9-.9 3.3-.9-1.9-.5-.5-.9 2.6-.5-.6-.5-1.7-.9 2.1-.5 .2-.5-1.2-.5-.3-.9 3-.5-1.5" fill="none" stroke="#90c" stroke-width=".5"/>
<path d="M164.9 225.8h22v5.6h-22z" fill="#fff"/>
<path d="M164.9 225.8h22v5.6h-22z" fill="none" stroke="#000" stroke-width=".33"/>
<path d="M121.3 184.7h26v14.1h-26z" fill="#fff"/>
<path d="M121.3 184.7h26v14.1h-26z" fill="none" stroke="#000" stroke-width=".33"/>
<path d="M122.9 187.5h3.3" fill="none" stroke="#90c" stroke-width=".5"/>
<path d="M122.9 190.3h3.3" fill="none" stroke="#00f" stroke-width=".5"/>
<path d="M122.9 193.2h3.3" fill="none" stroke="#0f0" stroke-width=".5"/>
<path d="M122.9 196h3.3" fill="none" stroke="#f00" stroke-width=".5"/>
<path d="M108.2 246.8h.1zM19 259.7h177.8v.5h-177.8z" fill="#000"/>
<g fill="#fff">
<path d="M156.1 244.9h.4v.7h-.4z"/>
<path d="M66.9 244.9h.3v.7h-.3z"/>
<path d="M156.1 174.9h.4v.7h-.4z"/>
<path d="M66.9 174.9h.3v.7h-.3z"/>
</g>
<path d="M108.2 106l.1 .1z" fill="#000"/>
<g fill="#fff">
<path d="M156.1 104.1h.4v.7h-.4z"/>
<path d="M66.9 104.1h.3v.7h-.3z"/>
</g>
<path d="M19 22.5h177.8v.5h-177.8z" fill="#000"/>
<text font-size="4.9" x="177.3" y="12.8">TRF371125</text>
<text font-size="3.9" x="80.5" y="29.3">TYPICAL CHARACTERISTICS</text>
<g font-size="3.2">
<text x="33.9" y="34">V</text>
<text x="40" y="34">= 5 V, LO power = 0 dBm, T</text>
<text x="82.5" y="34">= 25°C, balun = Murata LDB212G4005C-001 (unless otherwise noted)</text>
</g>
<g font-size="2.8">
<text x="60.7" y="102.3">Figure 1.</text>
<text x="149.9" y="102.3">Figure 2.</text>
<text x="60.7" y="173.1">Figure 3.</text>
<text x="149.9" y="173.1">Figure 4.</text>
<text x="60.7" y="243.1">Figure 5.</text>
<text x="149.9" y="243.1">Figure 6.</text>
<text x="195.3" y="263.6">9</text>
<text x="85.7" y="269">Product Folder Link(s): TRF371125</text>
</g>
<text font-size="2.8" fill="#0000c8" x="144.4" y="263.6">Submit Documentation Feedback</text>
<g font-size="2.7">
<text x="48.6" y="40.5">GAIN vs LO FREQUENCY</text>
<text x="137.6" y="40.5">GAIN vs LO FREQUENCY</text>
<text x="48.4" y="111.3">GAIN vs LO FREQUENCY</text>
<text x="131.3" y="111.3">NOISE FIGURE vs LO FREQUENCY</text>
<text x="42" y="181.2">NOISE FIGURE vs LO FREQUENCY</text>
<text x="131.3" y="181.2">NOISE FIGURE vs LO FREQUENCY</text>
</g>
<g font-size="2.5">
<text x="19" y="21.9">www.ti.com</text>
<text x="130.2" y="21.9">SLWS219B –JANUARY 2010–REVISED DECEMBER 2010</text>
<text x="19" y="263.6">Copyright © 2010, Texas Instruments Incorporated</text>
</g>
<g font-size="2.4">
<text x="28.5" y="44.8">52</text>
<text x="84.6" y="47.7">T</text>
<text x="88" y="47.7">= −40°C</text>
<text x="117.6" y="44.8">52</text>
<text x="174.1" y="47.7">V</text>
<text x="178.9" y="47.7">= 4.5V</text>
<text x="28.5" y="50">50</text>
<text x="84.6" y="50.5">T</text>
<text x="84.6" y="53.3">T</text>
<text x="88" y="50.5">= −10°C</text>
<text x="88" y="53.3">= 25°C</text>
<text x="117.6" y="50">50</text>
<text x="174.1" y="50.5">V</text>
<text x="174.1" y="53.3">V</text>
<text x="178.9" y="50.5">= 5V</text>
<text x="178.9" y="53.3">= 5.5V</text>
<text x="28.5" y="55.1">48</text>
<text x="84.6" y="56.1">T</text>
<text x="88" y="56.1">= 85°C</text>
<text x="117.6" y="55.1">48</text>
<text x="28.5" y="65.5">44</text>
<text x="28.5" y="60.4">46</text>
<text x="117.6" y="65.5">44</text>
<text x="117.6" y="60.4">46</text>
<text x="28.5" y="70.7">42</text>
<text x="117.6" y="70.7">42</text>
<text x="26.2" y="72.4" transform="rotate(-90 26.2 72.4)">Gain (dB)</text>
<text x="28.5" y="75.9">40</text>
<text x="115.2" y="72.4" transform="rotate(-90 115.2 72.4)">Gain (dB)</text>
<text x="117.6" y="75.9">40</text>
<text x="28.5" y="81.1">38</text>
<text x="117.6" y="81.1">38</text>
<text x="28.5" y="86.3">36</text>
<text x="33.3" y="88.7">See Notes 1 and 2</text>
<text x="117.6" y="86.3">36</text>
<text x="122.4" y="88.7">See Notes 1 and 2</text>
<text x="28.5" y="91.5">34</text>
<text x="30.2" y="94.3">500</text>
<text x="38.9" y="94.3">1000</text>
<text x="48.3" y="94.3">1500</text>
<text x="57.7" y="94.3">2000</text>
<text x="67.1" y="94.3">2500</text>
<text x="76.4" y="94.3">3000</text>
<text x="85.8" y="94.3">3500</text>
<text x="95.2" y="94.3">4000</text>
<text x="117.6" y="91.5">34</text>
<text x="119.3" y="94.3">500</text>
<text x="128" y="94.3">1000</text>
<text x="137.4" y="94.3">1500</text>
<text x="146.8" y="94.3">2000</text>
<text x="156.1" y="94.3">2500</text>
<text x="165.5" y="94.3">3000</text>
<text x="174.9" y="94.3">3500</text>
<text x="184.3" y="94.3">4000</text>
<text x="53.8" y="97.1">LO Frequency (MHz)</text>
<text x="142.9" y="97.1">LO Frequency (MHz)</text>
<text x="28.3" y="115.6">52</text>
<text x="78.2" y="118.5">LO Pwr =</text>
<text x="89" y="118.5">−3dBm</text>
<text x="117.6" y="115.6">22</text>
<text x="127.8" y="118.5">T</text>
<text x="131.1" y="118.5">= −40°C</text>
<text x="28.3" y="125.9">48</text>
<text x="28.3" y="120.8">50</text>
<text x="78.2" y="121.3">LO Pwr = 0dBm</text>
<text x="78.2" y="124.1">LO Pwr = 3dBm</text>
<text x="117.6" y="121.4">20</text>
<text x="127.8" y="121.3">T</text>
<text x="127.8" y="124.1">T</text>
<text x="131.1" y="121.3">= −10°C</text>
<text x="131.1" y="124.1">= 25°C</text>
<text x="28.3" y="131.2">46</text>
<text x="78.2" y="126.9">LO Pwr = 6dBm</text>
<text x="117.6" y="127.3">18</text>
<text x="127.8" y="126.9">T</text>
<text x="131.1" y="126.9">= 85°C</text>
<text x="28.3" y="136.3">44</text>
<text x="117.6" y="133.1">16</text>
<text x="26" y="143.2" transform="rotate(-90 26 143.2)">Gain (dB)</text>
<text x="28.3" y="141.5">42</text>
<text x="117.6" y="139">14</text>
<text x="28.3" y="146.7">40</text>
<text x="115.2" y="147.5" transform="rotate(-90 115.2 147.5)">Noise Figure (dB)</text>
<text x="117.6" y="144.8">12</text>
<text x="28.3" y="151.9">38</text>
<text x="117.6" y="150.6">10</text>
<text x="28.3" y="157.1">36</text>
<text x="33.1" y="159.5">See Notes 1 and 2</text>
<text x="118.9" y="156.5">8</text>
<text x="166" y="159.5">See Notes 1 and 2</text>
<text x="28.3" y="162.3">34</text>
<text x="30.1" y="165.1">500</text>
<text x="38.8" y="165.1">1000</text>
<text x="48.1" y="165.1">1500</text>
<text x="53.6" y="167.9">LO Frequency (MHz)</text>
<text x="57.5" y="165.1">2000</text>
<text x="66.9" y="165.1">2500</text>
<text x="76.3" y="165.1">3000</text>
<text x="85.6" y="165.1">3500</text>
<text x="95" y="165.1">4000</text>
<text x="118.9" y="162.3">6</text>
<text x="119.3" y="165.1">500</text>
<text x="128" y="165.1">1000</text>
<text x="137.4" y="165.1">1500</text>
<text x="142.9" y="167.9">LO Frequency (MHz)</text>
<text x="146.8" y="165.1">2000</text>
<text x="156.1" y="165.1">2500</text>
<text x="165.5" y="165.1">3000</text>
<text x="174.9" y="165.1">3500</text>
<text x="184.3" y="165.1">4000</text>
<text x="28.3" y="185.5">22</text>
<text x="117.6" y="185.5">22</text>
<text x="28.3" y="191.3">20</text>
<text x="38.5" y="188.4">V</text>
<text x="38.5" y="191.3">V</text>
<text x="43.3" y="188.4">= 4.5V</text>
<text x="43.3" y="191.3">= 5 V</text>
<text x="117.6" y="191.3">20</text>
<text x="127.8" y="188.4">LO Pwr = −3dBm</text>
<text x="127.8" y="191.3">LO Pwr = 0dBm</text>
<text x="28.3" y="197.2">18</text>
<text x="38.5" y="194.1">V</text>
<text x="43.3" y="194.1">= 5.5V</text>
<text x="117.6" y="197.2">18</text>
<text x="127.8" y="194.1">LO Pwr = 3dBm</text>
<text x="127.8" y="196.9">LO Pwr = 6dBm</text>
<text x="28.3" y="203">16</text>
<text x="117.6" y="203">16</text>
<text x="28.3" y="208.9">14</text>
<text x="117.6" y="208.9">14</text>
<text x="28.3" y="214.7">12</text>
<text x="117.6" y="214.7">12</text>
<text x="26" y="217.5" transform="rotate(-90 26 217.5)">Noise Figure (dB)</text>
<text x="28.3" y="220.5">10</text>
<text x="115.2" y="217.5" transform="rotate(-90 115.2 217.5)">Noise Figure (dB)</text>
<text x="117.6" y="220.5">10</text>
<text x="29.6" y="226.4">8</text>
<text x="118.9" y="226.4">8</text>
<text x="29.6" y="232.2">6</text>
<text x="76.8" y="229.5">See Notes 1 and 2</text>
<text x="118.9" y="232.2">6</text>
<text x="166" y="229.5">See Notes 1 and 2</text>
<text x="30.1" y="235.1">500</text>
<text x="38.8" y="235.1">1000</text>
<text x="48.1" y="235.1">1500</text>
<text x="53.6" y="237.9">LO Frequency (MHz)</text>
<text x="57.5" y="235.1">2000</text>
<text x="66.9" y="235.1">2500</text>
<text x="76.3" y="235.1">3000</text>
<text x="85.6" y="235.1">3500</text>
<text x="95" y="235.1">4000</text>
<text x="119.3" y="235.1">500</text>
<text x="128" y="235.1">1000</text>
<text x="137.4" y="235.1">1500</text>
<text x="142.9" y="237.9">LO Frequency (MHz)</text>
<text x="146.8" y="235.1">2000</text>
<text x="156.1" y="235.1">2500</text>
<text x="165.5" y="235.1">3000</text>
<text x="174.9" y="235.1">3500</text>
<text x="184.3" y="235.1">4000</text>
</g>
<g font-size="2.1">
<text x="36.1" y="34.6">CC</text>
<text x="80.1" y="34.6">A</text>
</g>
<g font-size="1.7">
<text x="86.2" y="48.1">A</text>
<text x="86.2" y="50.9">A</text>
<text x="86.2" y="53.7">A</text>
<text x="175.7" y="48.1">CC</text>
<text x="175.7" y="50.9">CC</text>
<text x="175.7" y="53.7">CC</text>
<text x="86.2" y="56.6">A</text>
<text x="98.3" y="98.1">G001</text>
<text x="187.3" y="98.1">G002</text>
<text x="129.3" y="118.9">A</text>
<text x="129.3" y="121.7">A</text>
<text x="129.3" y="124.5">A</text>
<text x="129.3" y="127.4">A</text>
<text x="98.1" y="168.9">G003</text>
<text x="187.3" y="168.9">G004</text>
<text x="40.1" y="188.8">CC</text>
<text x="40.1" y="191.7">CC</text>
<text x="40.1" y="194.5">CC</text>
<text x="98.1" y="238.9">G005</text>
<text x="187.3" y="238.9">G006</text>
</g>
</svg>
